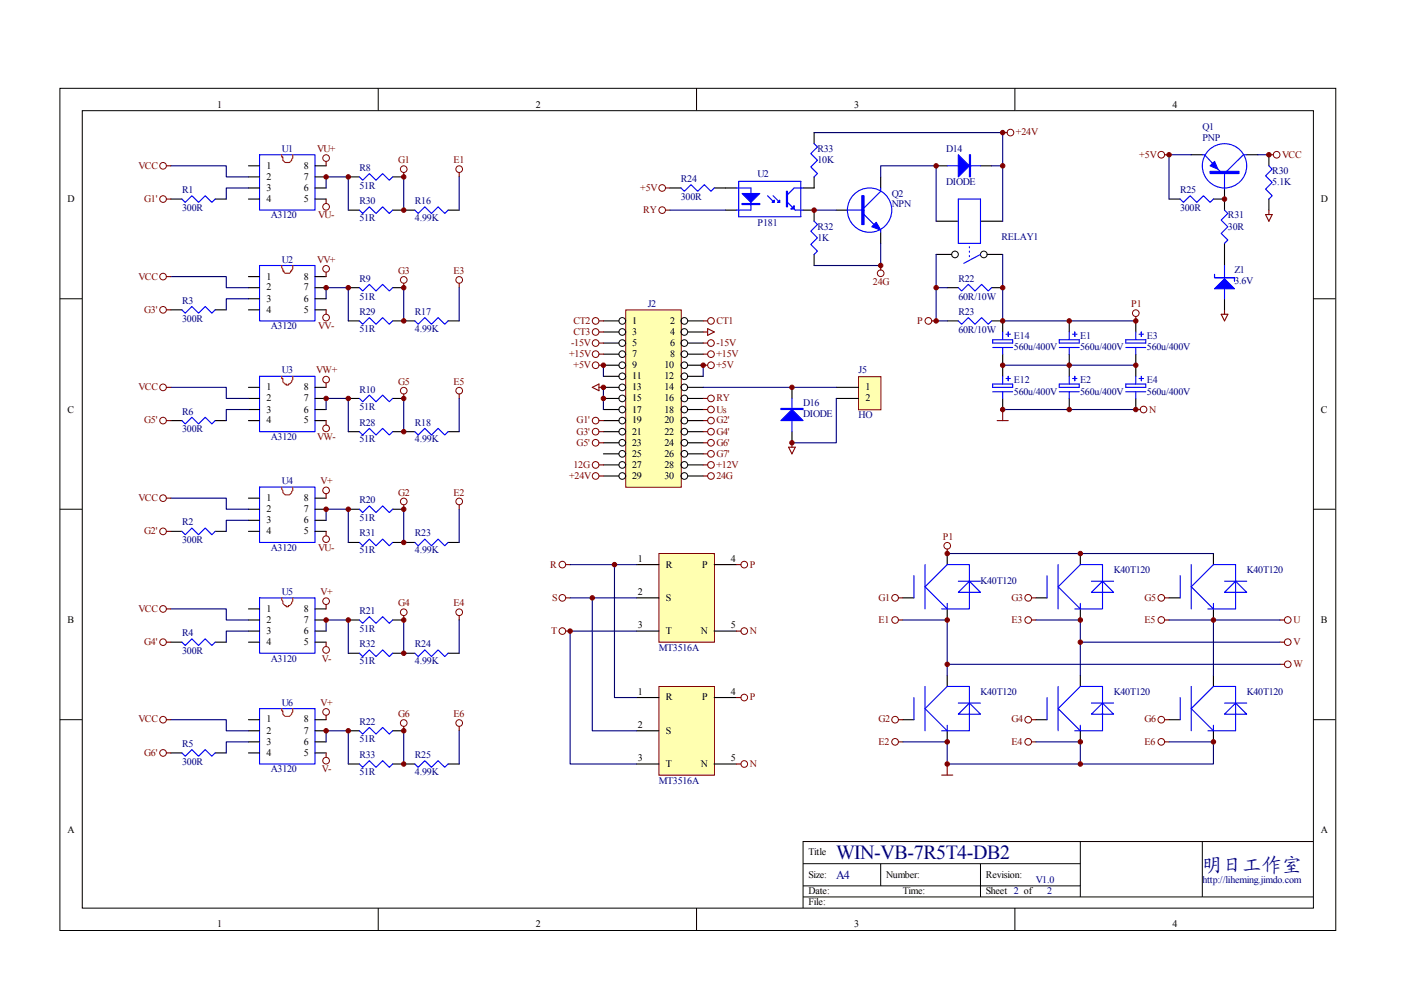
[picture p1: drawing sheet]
<svg xmlns="http://www.w3.org/2000/svg" width="297mm" height="210mm" viewBox="0 0 297 210" stroke-linecap="round" stroke-linejoin="round" font-family="sans-serif">
<g fill="none" stroke="#000" stroke-width=".21">
<path d="M12.7 18.7h270.5v178.6h-270.5zM80.2 18.7v4.7M147.7 18.7v4.7M215.2 18.7v4.7M17.4 23.5h261.1v169h-261.1zM12.7 63.3h4.7M278.4 63.3h4.7M12.7 108h4.7M278.4 108h4.7M12.7 152.6h4.7M278.4 152.6h4.7M229 178.4v11.8"/>
<path d="M254.9 178.4h-84.6v14.1M278.4 178.4h-23.5v11.8M80.2 192.5v4.7M147.7 192.5v4.7M170.3 183.1h58.7M170.3 190.2h108.1M170.3 187.8h58.7M186.7 183.1v4.7M207.9 183.1v7.1M215.2 192.5v4.7"/>
</g>
<g fill="none" stroke="#00f" stroke-width=".23">
<path d="M55 32.8h11.8v11.8h-11.8zM76.2 37.5l.7 .7 1.4-1.4 1.4 1.4 1.4-1.4 1.4 1.4 .7-.7M38.6 42.2l.7 .7 1.4-1.4 1.4 1.4 1.4-1.4 1.4 1.4 .7-.7M55 56.3h11.8v11.7h-11.8zM76.2 44.6l.7 .7 1.4-1.4 1.4 1.4 1.4-1.4 1.4 1.4 .7-.7M88 44.6l.7 .7 1.4-1.4 1.4 1.4 1.4-1.4 1.4 1.4 .7-.7M38.6 65.7l.7 .7 1.4-1.4 1.4 1.4 1.4-1.4 1.4 1.4 .7-.7M55 79.8h11.8v11.7h-11.8zM76.2 61l.7 .7 1.4-1.4 1.4 1.4 1.4-1.4 1.4 1.4 .7-.7M76.2 68l.7 .7 1.4-1.4 1.4 1.4 1.4-1.4 1.4 1.4 .7-.7M88 68l.7 .7 1.4-1.4 1.4 1.4 1.4-1.4 1.4 1.4 .7-.7M38.6 89.2l.7 .7 1.4-1.4 1.4 1.4 1.4-1.4 1.4 1.4 .7-.7"/>
<path d="M76.2 84.5l.7 .7 1.4-1.4 1.4 1.4 1.4-1.4 1.4 1.4 .7-.7M76.2 91.5l.7 .7 1.4-1.4 1.4 1.4 1.4-1.4 1.4 1.4 .7-.7M88 91.5l.7 .7 1.4-1.4 1.4 1.4 1.4-1.4 1.4 1.4 .7-.7M38.6 112.7l.7 .7 1.4-1.4 1.4 1.4 1.4-1.4 1.4 1.4 .7-.7M55 103.3h11.8v11.7h-11.8zM76.2 108l.7 .7 1.4-1.4 1.4 1.4 1.4-1.4 1.4 1.4 .7-.7M76.2 115l.7 .7 1.4-1.4 1.4 1.4 1.4-1.4 1.4 1.4 .7-.7M88 115l.7 .7 1.4-1.4 1.4 1.4 1.4-1.4 1.4 1.4 .7-.7M38.6 136.2l.7 .7 1.4-1.5 1.4 1.5 1.4-1.5 1.4 1.5 .7-.7M55 126.8h11.8v11.7h-11.8zM76.2 131.5l.7 .7 1.4-1.4 1.4 1.4 1.4-1.4 1.4 1.4 .7-.7M76.2 138.5l.7 .7 1.4-1.4 1.4 1.4 1.4-1.4 1.4 1.4 .7-.7"/>
<path d="M88 138.5l.7 .7 1.4-1.4 1.4 1.4 1.4-1.4 1.4 1.4 .7-.7M38.6 159.6l.7 .7 1.4-1.4 1.4 1.4 1.4-1.4 1.4 1.4 .7-.7M55 150.2h11.8v11.8h-11.8zM76.2 154.9l.7 .7 1.4-1.4 1.4 1.4 1.4-1.4 1.4 1.4 .7-.7M76.2 162l.7 .7 1.4-1.4 1.4 1.4 1.4-1.4 1.4 1.4 .7-.7M88 162l.7 .7 1.4-1.4 1.4 1.4 1.4-1.4 1.4 1.4 .7-.7"/>
</g>
<g fill="none" stroke="#000" stroke-width=".23">
<path d="M52.7 35.2h2.3M52.7 37.5h2.3M52.7 39.9h2.3M66.8 35.2h2.3M66.8 37.5h2.3M66.8 39.9h2.3M73.8 37.5h2.4M83.2 37.5h2.4M36.2 42.2h2.4M45.6 42.2h2.4M52.7 42.2h2.3M52.7 58.6h2.3"/>
<path d="M66.8 42.2h2.3M66.8 58.6h2.3M73.8 44.6h2.4M83.2 44.6h4.8M95 44.6h2.4M36.2 65.7h2.4M45.6 65.7h2.4M52.7 61h2.3M52.7 63.3h2.3M52.7 65.7h2.3M66.8 61h2.3M66.8 63.3h2.3"/>
<path d="M66.8 65.7h2.3M73.8 61h2.4M73.8 68h2.4M83.2 61h2.4M83.2 68h4.8M95 68h2.4M36.2 89.2h2.4M45.6 89.2h2.4M52.7 82.1h2.3M52.7 84.5h2.3M52.7 86.8h2.3M52.7 89.2h2.3"/>
<path d="M66.8 82.1h2.3M66.8 84.5h2.3M66.8 86.8h2.3M66.8 89.2h2.3M73.8 84.5h2.4M73.8 91.5h2.4M83.2 84.5h2.4M83.2 91.5h4.8M95 91.5h2.4M36.2 112.7h2.4M45.6 112.7h2.4M52.7 105.6h2.3"/>
<path d="M52.7 108h2.3M52.7 110.3h2.3M52.7 112.7h2.3M66.8 105.6h2.3M66.8 108h2.3M66.8 110.3h2.3M66.8 112.7h2.3M73.8 108h2.4M73.8 115h2.4M83.2 108h2.4M83.2 115h4.8M95 115h2.4"/>
<path d="M36.2 136.2h2.4M45.6 136.2h2.4M52.7 129.1h2.3M52.7 131.5h2.3M52.7 133.8h2.3M52.7 136.2h2.3M66.8 129.1h2.3M66.8 131.5h2.3M66.8 133.8h2.3M66.8 136.2h2.3M73.8 131.5h2.4M73.8 138.5h2.4"/>
<path d="M83.2 131.5h2.4M83.2 138.5h4.8M95 138.5h2.4M36.2 159.6h2.4M45.6 159.6h2.4M52.7 152.6h2.3M52.7 154.9h2.3M52.7 157.3h2.3M52.7 159.6h2.3M66.8 152.6h2.3M66.8 154.9h2.3M66.8 157.3h2.3"/>
<path d="M66.8 159.6h2.3M73.8 154.9h2.4M83.2 154.9h2.4M73.8 162h2.4M83.2 162h4.8M95 162h2.4"/>
</g>
<path d="M59.7 32.8v.5h.3a1.02 1.02 0 0 0 .3 1 1.02 1.02 0 0 0 1.1 .2l.7-1v-.7M59.7 56.3l.3 1.2h.2l.2 .4h1l.2-.4h.2l.3-.5v-.7M59.7 79.8v.5h.3v.2a.7 .7 0 0 0 .7 .9v.3h.4v-.3a.82 .82 0 0 0 .7-.7l.3-.2v-.7M59.7 103.3v.4l.3 .3a.9 .9 0 0 0 1.1 .9 .83 .83 0 0 0 .7-.7l.3-.2v-.7M59.7 126.8v.4l.3 .3a.71 .71 0 0 0 .7 .9v.2h.4v-.2a.82 .82 0 0 0 .7-.7l.3-.2v-.7M59.7 150.2v.5h.3a1.02 1.02 0 0 0 .3 1 1.02 1.02 0 0 0 1.1 .2l.7-1v-.7" fill="none" stroke="#f00" stroke-width=".23"/>
<g fill="none" stroke="#800000" stroke-width=".21">
<circle cx="34.6" cy="35.2" r=".71"/>
<circle cx="69.1" cy="33.5" r=".71"/>
<circle cx="85.6" cy="35.9" r=".71"/>
<circle cx="97.4" cy="35.9" r=".71"/>
<circle cx="34.6" cy="42.2" r=".7"/>
<circle cx="34.6" cy="58.6" r=".7"/>
<circle cx="69.1" cy="57" r=".71"/>
<circle cx="69.1" cy="43.9" r=".71"/>
<circle cx="85.6" cy="59.3" r=".71"/>
<circle cx="97.4" cy="59.3" r=".71"/>
<circle cx="34.6" cy="65.7" r=".71"/>
<circle cx="69.1" cy="67.3" r=".71"/>
<circle cx="34.6" cy="82.1" r=".71"/>
<circle cx="34.6" cy="89.2" r=".7"/>
<circle cx="69.1" cy="90.8" r=".71"/>
<circle cx="69.1" cy="80.5" r=".71"/>
<circle cx="85.6" cy="82.8" r=".71"/>
<circle cx="97.4" cy="82.8" r=".71"/>
<circle cx="34.6" cy="112.7" r=".71"/>
<circle cx="34.6" cy="105.6" r=".7"/>
<circle cx="69.1" cy="104" r=".71"/>
<circle cx="69.1" cy="114.3" r=".71"/>
<circle cx="85.6" cy="106.3" r=".71"/>
<circle cx="97.4" cy="106.3" r=".71"/>
<circle cx="34.6" cy="129.1" r=".71"/>
<circle cx="34.6" cy="136.2" r=".7"/>
<circle cx="69.1" cy="137.8" r=".71"/>
<circle cx="69.1" cy="127.5" r=".71"/>
<circle cx="85.6" cy="129.8" r=".71"/>
<circle cx="97.4" cy="129.8" r=".71"/>
<circle cx="34.6" cy="159.6" r=".71"/>
<circle cx="34.6" cy="152.6" r=".7"/>
<circle cx="69.1" cy="150.9" r=".71"/>
<circle cx="85.6" cy="153.3" r=".71"/>
<circle cx="97.4" cy="153.3" r=".71"/>
<circle cx="69.1" cy="161.3" r=".71"/>
</g>
<g fill="none" stroke="#800000" stroke-width=".23">
<path d="M35.3 35.2h.9M69.1 34.2v1M85.6 36.6v.9M97.4 36.6v.9M35.3 42.2h.9M35.3 58.6h.9M69.1 42.2v.9M69.1 57.7v.9M35.3 65.7h.9M69.1 65.7v.9M85.6 60.1v.9M97.4 60.1v.9"/>
<path d="M35.3 82.1h.9M35.3 89.2h.9M69.1 81.2v.9M69.1 89.2v.9M85.6 83.5v1M97.4 83.5v1M35.3 105.6h.9M35.3 112.7h.9M69.1 104.7v.9M69.1 112.7v.9M85.6 107v1M97.4 107v1"/>
<path d="M35.3 129.1h.9M35.3 136.2h.9M69.1 128.2v.9M69.1 136.2v.9M85.6 130.5v1M97.4 130.5v1M35.3 152.6h.9M35.3 159.6h.9M69.1 151.7v.9M69.1 159.6v1M85.6 154v.9M97.4 154v.9"/>
</g>
<g fill="none" stroke="#000080" stroke-width=".23">
<path d="M36.2 35.2h11.8v2.3h4.7M52.7 39.9h-4.7v2.3M69.1 39.9v-2.4h4.7v7.1M85.6 37.5v7.1M97.4 37.5v7.1M36.2 58.6h11.8v2.4h4.7M52.7 63.3h-4.7v2.4M69.1 63.3v-2.3h4.7v7M85.6 61v7M97.4 61v7M36.2 82.1h11.8v2.4h4.7M52.7 86.8h-4.7v2.4"/>
<path d="M69.1 86.8v-2.3h4.7v7M85.6 84.5v7M97.4 84.5v7M36.2 105.6h11.8v2.4h4.7M52.7 110.3h-4.7v2.4M69.1 110.3v-2.3h4.7v7M85.6 108v7M97.4 108v7M36.2 129.1h11.8v2.4h4.7M52.7 133.8h-4.7v2.4M69.1 133.8v-2.3h4.7v7M85.6 131.5v7"/>
<path d="M97.4 131.5v7M36.2 152.6h11.8v2.3h4.7M52.7 157.3h-4.7v2.3M69.1 157.3v-2.4h4.7v7.1M85.6 154.9v7.1M97.4 154.9v7.1"/>
</g>
<g fill="#800000" stroke="#800000" stroke-width=".21">
<circle cx="69.1" cy="37.5" r=".47"/>
<circle cx="73.8" cy="37.5" r=".47"/>
<circle cx="85.6" cy="44.6" r=".47"/>
<circle cx="85.6" cy="37.5" r=".47"/>
<circle cx="69.1" cy="84.5" r=".47"/>
<circle cx="73.8" cy="84.5" r=".47"/>
<circle cx="85.6" cy="91.5" r=".47"/>
<circle cx="69.1" cy="108" r=".47"/>
<circle cx="73.8" cy="108" r=".47"/>
<circle cx="85.6" cy="115" r=".47"/>
<circle cx="69.1" cy="61" r=".47"/>
<circle cx="73.8" cy="61" r=".47"/>
<circle cx="85.6" cy="68" r=".47"/>
<circle cx="69.1" cy="131.5" r=".47"/>
<circle cx="73.8" cy="131.5" r=".47"/>
<circle cx="85.6" cy="138.5" r=".47"/>
<circle cx="69.1" cy="154.9" r=".47"/>
<circle cx="73.8" cy="154.9" r=".47"/>
<circle cx="85.6" cy="162" r=".47"/>
<circle cx="85.6" cy="108" r=".47"/>
<circle cx="85.6" cy="131.5" r=".47"/>
<circle cx="85.6" cy="154.9" r=".47"/>
<circle cx="85.6" cy="61" r=".47"/>
<circle cx="85.6" cy="84.5" r=".47"/>
</g>
<path d="M132.8 65.8h11.6v37.5h-11.6z" fill="#ffffb0"/>
<g fill="none" stroke="#800000" stroke-width=".21">
<path d="M132.7 65.7h11.7v37.6h-11.7z"/>
<circle cx="126.3" cy="68" r=".71"/>
<circle cx="126.3" cy="70.4" r=".71"/>
<circle cx="126.3" cy="77.4" r=".71"/>
<circle cx="126.3" cy="75.1" r=".71"/>
<circle cx="126.3" cy="72.7" r=".71"/>
<circle cx="150.7" cy="68" r=".71"/>
<circle cx="150.7" cy="75.1" r=".71"/>
<circle cx="150.7" cy="77.4" r=".71"/>
<circle cx="150.7" cy="72.7" r=".71"/>
<circle cx="126.3" cy="98.6" r=".71"/>
<circle cx="126.3" cy="91.5" r=".71"/>
<circle cx="126.3" cy="93.9" r=".71"/>
<circle cx="126.3" cy="89.2" r=".71"/>
<circle cx="150.7" cy="96.2" r=".71"/>
<circle cx="150.7" cy="98.6" r=".71"/>
<circle cx="150.7" cy="91.5" r=".71"/>
<circle cx="150.7" cy="93.9" r=".71"/>
<circle cx="150.7" cy="86.8" r=".71"/>
<circle cx="150.7" cy="89.2" r=".71"/>
<circle cx="150.7" cy="84.5" r=".71"/>
<circle cx="126.3" cy="100.9" r=".71"/>
<circle cx="150.7" cy="100.9" r=".71"/>
</g>
<g fill="none" stroke="#000" stroke-width=".21">
<circle cx="131.9" cy="68" r=".71"/>
<circle cx="131.9" cy="79.8" r=".71"/>
<circle cx="131.9" cy="75.1" r=".71"/>
<circle cx="131.9" cy="77.4" r=".71"/>
<circle cx="131.9" cy="70.4" r=".71"/>
<circle cx="131.9" cy="72.7" r=".71"/>
<circle cx="145.1" cy="68" r=".71"/>
<circle cx="145.1" cy="79.8" r=".71"/>
<circle cx="145.1" cy="75.1" r=".7"/>
<circle cx="145.1" cy="70.4" r=".7"/>
<circle cx="145.1" cy="72.7" r=".7"/>
<circle cx="145.1" cy="77.4" r=".7"/>
<circle cx="131.9" cy="82.1" r=".71"/>
<circle cx="131.9" cy="96.2" r=".71"/>
<circle cx="131.9" cy="98.6" r=".71"/>
<circle cx="131.9" cy="91.5" r=".71"/>
<circle cx="131.9" cy="93.9" r=".71"/>
<circle cx="131.9" cy="86.8" r=".71"/>
<circle cx="131.9" cy="89.2" r=".71"/>
<circle cx="131.9" cy="84.5" r=".71"/>
<circle cx="145.1" cy="82.1" r=".71"/>
<circle cx="145.1" cy="96.2" r=".71"/>
<circle cx="145.1" cy="98.6" r=".71"/>
<circle cx="145.1" cy="91.5" r=".7"/>
<circle cx="145.1" cy="93.9" r=".7"/>
<circle cx="145.1" cy="86.8" r=".7"/>
<circle cx="145.1" cy="89.2" r=".7"/>
<circle cx="145.1" cy="84.5" r=".7"/>
<circle cx="131.9" cy="100.9" r=".71"/>
<circle cx="145.1" cy="100.9" r=".7"/>
</g>
<g fill="none" stroke="#000" stroke-width=".23">
<path d="M127.9 68h3.3M127.9 70.4h3.3M127.9 72.7h3.3M127.9 75.1h3.3M127.9 77.4h3.3M127.9 79.8h3.3M145.8 68h3.3M145.8 70.4h3.3M145.8 72.7h3.3M145.8 75.1h3.3M145.8 77.4h3.3M145.8 79.8h3.3"/>
<path d="M127.9 82.1h3.3M127.9 84.5h3.3M127.9 86.8h3.3M127.9 89.2h3.3M127.9 91.5h3.3M127.9 93.9h3.3M127.9 96.2h3.3M127.9 98.6h3.3M145.8 82.1h3.3M145.8 84.5h3.3M145.8 86.8h3.3M145.8 89.2h3.3"/>
<path d="M145.8 91.5h3.3M145.8 93.9h3.3M145.8 96.2h3.3M145.8 98.6h3.3M127.9 100.9h3.3M145.8 100.9h3.3"/>
</g>
<g fill="none" stroke="#800000" stroke-width=".23">
<path d="M127 70.4h.9M127 68h.9M127 72.7h.9M127 75.1h.9M127 77.4h.9M149.1 70.4h.9M149.1 68h.9M149.1 72.7h.9M149.1 75.1h.9M149.1 77.4h.9M150 69.7l1.4 .7-1.4 .7zM125.6 82.1l1.4-.7v1.4z"/>
<path d="M127 82.1h.9M127 89.2h.9M127 91.5h.9M127 93.9h.9M127 98.6h.9M149.1 84.5h.9M149.1 86.8h.9M149.1 89.2h.9M149.1 91.5h.9M149.1 93.9h.9M149.1 96.2h.9M149.1 98.6h.9"/>
<path d="M127 100.9h.9M149.1 100.9h.9"/>
</g>
<path d="M127.9 77.4v2.4M149.1 77.4v2.4M127.9 82.1v4.7" fill="none" stroke="#000080" stroke-width=".23"/>
<path d="M182.1 79.9h4.7v7h-4.7z" fill="#ffffb0"/>
<g fill="none" stroke="#800000" stroke-width=".21">
<path d="M182 79.9h4.8v7h-4.8z"/>
<circle cx="140.4" cy="39.9" r=".7"/>
<circle cx="214.2" cy="28.1" r=".71"/>
<circle cx="246.2" cy="32.8" r=".71"/>
<circle cx="270.7" cy="32.8" r=".71"/>
<circle cx="140.4" cy="44.6" r=".7"/>
<circle cx="186.7" cy="57.9" r=".71"/>
<circle cx="196.8" cy="68" r=".71"/>
<circle cx="240.8" cy="66.4" r=".7"/>
<circle cx="189.8" cy="126.8" r=".71"/>
<circle cx="189.8" cy="131.5" r=".71"/>
<circle cx="218" cy="126.8" r=".71"/>
<circle cx="218" cy="131.5" r=".71"/>
<circle cx="246.2" cy="126.8" r=".71"/>
<circle cx="246.2" cy="131.5" r=".7"/>
<circle cx="273" cy="136.2" r=".71"/>
<circle cx="273" cy="131.5" r=".71"/>
<circle cx="189.8" cy="157.3" r=".71"/>
<circle cx="189.8" cy="152.6" r=".71"/>
<circle cx="218" cy="157.3" r=".71"/>
<circle cx="218" cy="152.6" r=".71"/>
<circle cx="246.2" cy="157.3" r=".71"/>
<circle cx="246.2" cy="152.6" r=".7"/>
<circle cx="273" cy="140.8" r=".71"/>
</g>
<g fill="none" stroke="#000" stroke-width=".23">
<path d="M142 39.9h2.4M151.4 39.9h4.8M172.6 37.5v2.4h-2.3M172.6 28.1v2.4M186.7 37.5v2.4M198.5 35.2h2.3M207.9 35.2h2.3M252.6 32.8h2.3M259.6 39.9v4.7M264.3 32.8h2.4M269 32.8v2.4M153.8 44.6h2.4"/>
<path d="M170.3 44.6h2.3v2.3M172.6 53.9v2.4M177.3 44.6h2.4M186.7 49.3v2.3M198.5 53.9h3.3M198.5 46.9h4.7M207.9 46.9h4.7M209.3 53.9h3.3M247.9 42.2h2.3M257.3 42.2h2.3M259.6 51.6v4.7M269 42.2v2.4"/>
<path d="M200.8 61h2.4M200.8 68h2.4M210.2 61h2.4M210.2 68h2.4v2.4M212.6 75.1v4.7M226.7 68v2.4M226.7 75.1v4.7M240.8 68v2.4M240.8 75.1v4.7M259.6 63.3v2.4M167.9 82.1v2.4M167.9 91.5v2.4"/>
<path d="M177.3 82.1h4.7M177.3 84.5h4.7M212.6 84.5v2.3M226.7 84.5v2.3M240.8 84.5v2.3M200.8 117.4v2.3M229 117.4v2.3M257.3 117.4v2.3M191.4 126.8h2.4M200.8 129.1v2.4M219.6 126.8h2.4M229 129.1v2.4"/>
<path d="M247.9 126.8h2.3M257.3 129.1v2.4M191.4 152.6h2.4M200.8 143.2v2.3M200.8 154.9v2.4M219.6 152.6h2.4M229 143.2v2.3M229 154.9v2.4M247.9 152.6h2.3M257.3 143.2v2.3M257.3 154.9v2.4"/>
</g>
<g fill="none" stroke="#00f" stroke-width=".23">
<path d="M144.4 39.9l.7 .7 1.4-1.4 1.4 1.4 1.4-1.4 1.4 1.4 .7-.7M156.2 39.9h3v4.7h-3M156.6 38.4h13.2v7.6h-13.2zM170.3 39.9h-1.9l-1.4 1.4M172.6 30.5l.7 .7-1.4 1.4 1.4 1.4-1.4 1.4 1.4 1.4-.7 .7M186.7 39.9v.7l-3.5 3.5M200.8 35.2h7.1M254.9 32.8h.5l3.3 3.5M259.6 36.8v3.3M264.3 32.8h-.7l-3.5 3.5M269 35.2l.7 .7-1.4 1.4 1.4 1.4-1.4 1.4 1.4 1.4-.7 .7M162.7 41.5l1.4 1.4"/>
<path d="M163.9 41.5l1.4 1.4M167 42.9l1.6 1.7h1.7M172.6 46.9l.7 .7-1.4 1.4 1.4 1.4-1.4 1.4 1.4 1.4-.7 .7M179.7 44.6h3.5M183.2 45.5l2.1 2.1M186.7 48.8v.5M203.2 42.2h4.7v9.4h-4.7zM205.5 52.3v.2M205.5 53.2v.3M205.5 54.2v.2M207.9 53.9l-3.5 1.9M250.2 42.2l.7 .7 1.4-1.4 1.4 1.4 1.5-1.4 1.4 1.4 .7-.7"/>
<path d="M259.6 44.6l.7 .7-1.4 1.4 1.4 1.4-1.4 1.4 1.4 1.4-.7 .7M259.6 56.3v7M203.2 61l.7 .7 1.4-1.4 1.4 1.4 1.4-1.4 1.4 1.4 .7-.7M203.2 68l.7 .7 1.4-1.4 1.4 1.4 1.4-1.4 1.4 1.4 .7-.7M210.5 72h4.2v.7h-4.2zM210.5 73.7h4.2M212.6 70.4v1.6M212.6 73.7v1.4M212.6 79.8v1.6M213.3 70.9h.9M213.8 70.4v.9M213.8 79.8v.9"/>
<path d="M224.6 73.7h4.2M224.6 72h4.2v.7h-4.2zM226.7 70.4v1.6M226.7 73.7v1.4M226.7 79.8v1.6M227.4 70.9h.9M227.9 70.4v.9M227.9 79.8v.9M238.7 73.7h4.2M238.7 72h4.2v.7h-4.2zM240.8 70.4v1.6M240.8 73.7v1.4"/>
<path d="M240.8 79.8v1.6M241.5 70.9h1M242 70.4v.9M242 79.8v.9M167.9 84.5v7M210.5 81.4h4.2v.7h-4.2zM210.5 83.1h4.2M212.6 83.1v1.4M213.3 80.3h.9M224.6 83.1h4.2M224.6 81.4h4.2v.7h-4.2zM226.7 83.1v1.4"/>
<path d="M227.4 80.3h.9M238.7 83.1h4.2M238.7 81.4h4.2v.7h-4.2zM240.8 83.1v1.4M241.5 80.3h1M196.1 119.7v9.4M224.3 119.7v9.4M252.6 119.7v9.4M193.8 122.1v4.7M196.1 124.4l4.7-4.7h4.7v9.4h-4.7zM200.8 127.9v1.2h-1.1M203.2 123.2h4.7"/>
<path d="M205.5 123.2l2.4 2.4h-4.7zM222 122.1v4.7M224.3 124.4l4.7-4.7h4.8v9.4h-4.8zM229 127.9v1.2h-1.1M231.4 125.6l2.4-2.4 2.3 2.4zM231.4 123.2h4.7M250.2 122.1v4.7M252.6 124.4l4.7-4.7h4.7v9.4h-4.7zM257.3 127.9v1.2h-1.2M259.6 125.6l2.4-2.4 2.3 2.4zM259.6 123.2h4.7M193.8 147.9v4.7"/>
<path d="M196.1 150.2l4.7-4.7h4.7v9.4h-4.7zM196.1 145.5v9.4M200.8 153.8v1.1h-1.1M203.2 149.1h4.7M205.5 149.1l2.4 2.3h-4.7zM222 147.9v4.7M224.3 150.2l4.7-4.7h4.8v9.4h-4.8zM224.3 145.5v9.4M229 153.8v1.1h-1.1M231.4 151.4l2.4-2.3 2.3 2.3zM231.4 149.1h4.7M250.2 147.9v4.7"/>
<path d="M252.6 150.2l4.7-4.7h4.7v9.4h-4.7zM252.6 145.5v9.4M257.3 153.8v1.1h-1.2M259.6 151.4l2.4-2.3 2.3 2.3zM259.6 149.1h4.7"/>
<circle cx="259.6" cy="35.2" r="4.7"/>
<circle cx="184.4" cy="44.6" r="4.7"/>
</g>
<g fill="#00f" stroke="#00f" stroke-width=".23">
<path d="M165.6 89.2l2.3-2.4 2.4 2.4z"/>
<path d="M157.3 41h3.8l-1.9 1.9z"/>
<path d="M165.3 42.4v.5h-.4z"/>
<path d="M164.1 42.4v.5h-.4z"/>
<path d="M168.4 43.6v.7h-.7z"/>
<path d="M203.2 32.8l2.3 2.4-2.3 2.3z"/>
<path d="M185.8 47.1l.9 1.7-1.9-.7z"/>
<path d="M257.5 34.2l.7 1.7-1.6-.7z"/>
<path d="M257.5 61.2l2.1-2.1 2.1 2.1z"/>
<path d="M165.6 86.6h4.7v.2h-4.7z" fill-rule="evenodd"/>
<path d="M157.3 43.1h3.8v.3h-3.8z" fill-rule="evenodd"/>
<path d="M166.7 40.6h.3v3.3h-.3z" fill-rule="evenodd"/>
<path d="M205.5 32.8h.3v4.7h-.3z" fill-rule="evenodd"/>
<path d="M182.7 41.5h.5v6.1h-.5z" fill-rule="evenodd"/>
<path d="M256.6 36.3h6.1v.5h-6.1z" fill-rule="evenodd"/>
<path d="M257.5 58.2v.7h4.2v.7v-.7h-4.2z" fill-rule="evenodd"/>
</g>
<g fill="none" stroke="#800000" stroke-width=".23">
<path d="M141.1 39.9h.9M212.6 28.1h.9M246.9 32.8h1M269 32.8h1M141.1 44.6h.9M186.7 56.3v.9M268.3 45.5h1.4l-.7 1.4zM269 44.6v.9M197.5 68h1M240.8 67.1v.9M258.9 66.6h1.4l-.7 1.4zM259.6 65.7v.9"/>
<path d="M167.2 94.8h1.4l-.7 1.4zM167.9 93.9v.9M211.4 89.2h2.4M212.6 86.8v2.4M190.5 126.8h.9M190.5 131.5h.9M218.7 126.8h.9M218.7 131.5h.9M246.9 126.8h1M246.9 131.5h1M271.4 131.5h.9M271.4 136.2h.9"/>
<path d="M190.5 152.6h.9M190.5 157.3h.9M218.7 152.6h.9M218.7 157.3h.9M246.9 152.6h1M246.9 157.3h1M271.4 140.9h.9"/>
</g>
<g fill="none" stroke="#000080" stroke-width=".23">
<path d="M172.6 28.1h40v18.8M186.7 37.5v-2.3h11.8v11.7M210.2 35.2h2.4M252.6 32.8h-4.7v9.4M266.7 32.8h2.3M142 44.6h11.8M172.6 44.6h4.7M186.7 51.6v4.7h-14.1M198.5 53.9v14.1h2.3M212.6 53.9v14.1h28.2M198.5 61h2.3M212.6 77.4h28.2"/>
<path d="M149.1 82.1h28.2M177.3 84.5v9.4h-9.4M212.6 86.8h28.2M200.8 117.4h56.5M191.4 131.5h9.4v11.7M219.6 131.5h9.4v11.7M229 136.2h42.4M247.9 131.5h23.5M257.3 131.5v11.7M191.4 157.3h9.4v4.7h56.5v-4.7h-9.4M200.8 140.9h70.6M219.6 157.3h9.4v4.7"/>
</g>
<g fill="none" stroke="#000" stroke-width=".21">
<circle cx="202.5" cy="53.9" r=".71"/>
<circle cx="208.6" cy="53.9" r=".71"/>
</g>
<g fill="#800000" stroke="#800000" stroke-width=".21">
<circle cx="198.5" cy="35.2" r=".47"/>
<circle cx="172.6" cy="44.6" r=".47"/>
<circle cx="186.7" cy="56.3" r=".47"/>
<circle cx="212.6" cy="28.1" r=".47"/>
<circle cx="212.6" cy="35.2" r=".47"/>
<circle cx="198.5" cy="68" r=".47"/>
<circle cx="198.5" cy="61" r=".47"/>
<circle cx="212.6" cy="68" r=".47"/>
<circle cx="240.8" cy="68" r=".47"/>
<circle cx="212.6" cy="61" r=".47"/>
<circle cx="226.7" cy="68" r=".47"/>
<circle cx="226.7" cy="86.8" r=".47"/>
<circle cx="212.6" cy="77.4" r=".47"/>
<circle cx="240.8" cy="77.4" r=".47"/>
<circle cx="226.7" cy="77.4" r=".47"/>
<circle cx="212.6" cy="86.8" r=".47"/>
<circle cx="259.6" cy="42.2" r=".47"/>
<circle cx="269" cy="32.8" r=".47"/>
<circle cx="247.9" cy="32.8" r=".47"/>
<circle cx="127.9" cy="77.4" r=".47"/>
<circle cx="149.1" cy="77.4" r=".47"/>
<circle cx="127.9" cy="82.1" r=".47"/>
<circle cx="127.9" cy="84.5" r=".47"/>
<circle cx="167.9" cy="93.9" r=".47"/>
<circle cx="167.9" cy="82.1" r=".47"/>
<circle cx="229" cy="136.2" r=".47"/>
<circle cx="200.8" cy="140.8" r=".47"/>
<circle cx="229" cy="117.4" r=".47"/>
<circle cx="257.3" cy="157.3" r=".47"/>
<circle cx="229.1" cy="157.3" r=".47"/>
<circle cx="229.1" cy="162" r=".47"/>
<circle cx="200.8" cy="157.3" r=".47"/>
<circle cx="200.8" cy="131.5" r=".47"/>
<circle cx="229" cy="131.5" r=".47"/>
<circle cx="257.3" cy="131.5" r=".47"/>
</g>
<path d="M139.8 117.4h11.7v18.8h-11.7z" fill="#ffffb0"/>
<path d="M139.7 117.4h11.8v18.8h-11.8z" fill="none" stroke="#800000" stroke-width=".21"/>
<path d="M135 119.7h4.7M151.4 119.7h4.8M135 126.8h4.7M135 133.8h4.7M151.4 133.8h4.8" fill="none" stroke="#000" stroke-width=".23"/>
<path d="M139.8 145.6h11.7v18.8h-11.7z" fill="#ffffb0"/>
<g fill="none" stroke="#800000" stroke-width=".21">
<path d="M139.7 145.6h11.8v18.8h-11.8z"/>
<circle cx="242.5" cy="86.8" r=".7"/>
<circle cx="119.2" cy="119.7" r=".71"/>
<circle cx="157.8" cy="119.7" r=".71"/>
<circle cx="200.8" cy="115.7" r=".71"/>
<circle cx="119.2" cy="126.8" r=".71"/>
<circle cx="119.2" cy="133.8" r=".71"/>
<circle cx="157.8" cy="133.8" r=".71"/>
<circle cx="157.8" cy="147.9" r=".71"/>
<circle cx="157.8" cy="162" r=".71"/>
</g>
<path d="M135 154.9h4.7M135 147.9h4.7M151.4 147.9h4.8M135 162h4.7M151.4 162h4.8" fill="none" stroke="#000" stroke-width=".23"/>
<path d="M240.8 86.8h.9M119.9 119.7h1M156.2 119.7h.9M200.8 116.4v1M119.9 126.8h1M119.9 133.8h1M156.2 133.8h.9M156.2 147.9h.9M156.2 162h.9M199.7 164.3h2.3M200.8 162v2.3" fill="none" stroke="#800000" stroke-width=".23"/>
<g fill="#800000" stroke="#800000" stroke-width=".21">
<circle cx="240.8" cy="86.8" r=".47"/>
<circle cx="200.8" cy="117.4" r=".47"/>
<circle cx="200.8" cy="162" r=".47"/>
<circle cx="130.3" cy="119.7" r=".47"/>
<circle cx="125.6" cy="126.8" r=".47"/>
<circle cx="120.9" cy="133.8" r=".47"/>
</g>
<path d="M120.9 119.7h14.1M130.3 119.7v28.2h4.7M120.9 126.8h14.1M125.6 126.8v28.1h9.4M135 133.8h-14.1v28.2h14.1" fill="none" stroke="#000080" stroke-width=".23"/>
<g font-size="4.2" fill="#000080">
<text x="177.3" y="182">WIN-VB-7R5T4-DB2</text>
<text x="254.9" y="184.9">明日工作室</text>
</g>
<text font-size="2.5" fill="#000080" x="177.3" y="186.3">A4</text>
<g font-size="2.1">
<text x="46.1" y="22.9">1</text>
<text x="113.6" y="22.9">2</text>
<text x="181.1" y="22.9">3</text>
<text x="248.6" y="22.9">4</text>
<text x="56.5" y="35.7">1</text>
<text x="64.4" y="35.7">8</text>
<text x="56.5" y="38.1">2</text>
<text x="56.5" y="40.5">3</text>
<text x="64.4" y="40.5">6</text>
<text x="64.4" y="38.1">7</text>
<text x="14.3" y="42.8">D</text>
<text x="56.5" y="42.8">4</text>
<text x="64.4" y="42.8">5</text>
<text x="280.1" y="42.8">D</text>
<text x="56.5" y="59.3">1</text>
<text x="64.4" y="59.3">8</text>
<text x="56.5" y="61.6">2</text>
<text x="56.5" y="63.9">3</text>
<text x="64.4" y="63.9">6</text>
<text x="64.4" y="61.6">7</text>
<text x="56.5" y="66.3">4</text>
<text x="64.4" y="66.3">5</text>
<text x="134" y="68.7">1</text>
<text x="134" y="71">3</text>
<text x="142.1" y="68.7">2</text>
<text x="142.1" y="71">4</text>
<text x="134" y="73.3">5</text>
<text x="134" y="75.7">7</text>
<text x="142.1" y="73.3">6</text>
<text x="142.1" y="75.7">8</text>
<text x="56.5" y="82.7">1</text>
<text x="64.4" y="82.7">8</text>
<text x="134" y="78.1">9</text>
<text x="134" y="80.4">11</text>
<text x="134" y="82.7">13</text>
<text x="140.9" y="78.1">10</text>
<text x="140.9" y="80.4">12</text>
<text x="140.9" y="82.7">14</text>
<text x="183.5" y="82.7">1</text>
<text x="14.3" y="87.5">C</text>
<text x="56.5" y="85.1">2</text>
<text x="56.5" y="87.5">3</text>
<text x="56.5" y="89.8">4</text>
<text x="64.4" y="89.8">5</text>
<text x="64.4" y="87.5">6</text>
<text x="64.4" y="85.1">7</text>
<text x="134" y="85.1">15</text>
<text x="134" y="87.5">17</text>
<text x="134" y="89.8">19</text>
<text x="140.9" y="85.1">16</text>
<text x="140.9" y="87.5">18</text>
<text x="140.9" y="89.8">20</text>
<text x="183.5" y="85.1">2</text>
<text x="280.1" y="87.5">C</text>
<text x="134" y="92.1">21</text>
<text x="134" y="94.5">23</text>
<text x="140.9" y="92.1">22</text>
<text x="140.9" y="94.5">24</text>
<text x="134" y="96.9">25</text>
<text x="134" y="99.2">27</text>
<text x="134" y="101.5">29</text>
<text x="140.9" y="96.9">26</text>
<text x="140.9" y="99.2">28</text>
<text x="140.9" y="101.5">30</text>
<text x="56.5" y="106.2">1</text>
<text x="64.4" y="106.2">8</text>
<text x="56.5" y="108.6">2</text>
<text x="56.5" y="110.9">3</text>
<text x="56.5" y="113.3">4</text>
<text x="64.4" y="113.3">5</text>
<text x="64.4" y="110.9">6</text>
<text x="64.4" y="108.6">7</text>
<text x="135.2" y="119.1">1</text>
<text x="154.9" y="119.1">4</text>
<text x="141.1" y="120.3">R</text>
<text x="148.8" y="120.3">P</text>
<text x="56.5" y="129.7">1</text>
<text x="64.4" y="129.7">8</text>
<text x="135.2" y="126.2">2</text>
<text x="141.1" y="127.4">S</text>
<text x="14.3" y="132.1">B</text>
<text x="56.5" y="132.1">2</text>
<text x="56.5" y="134.4">3</text>
<text x="56.5" y="136.8">4</text>
<text x="64.4" y="136.8">5</text>
<text x="64.4" y="134.4">6</text>
<text x="64.4" y="132.1">7</text>
<text x="135.2" y="133.2">3</text>
<text x="141.1" y="134.4">T</text>
<text x="148.6" y="134.4">N</text>
<text x="154.9" y="133.2">5</text>
<text x="280.1" y="132.1">B</text>
<text x="135.2" y="147.3">1</text>
<text x="141.1" y="148.5">R</text>
<text x="148.8" y="148.5">P</text>
<text x="154.9" y="147.3">4</text>
<text x="56.5" y="153.2">1</text>
<text x="56.5" y="155.5">2</text>
<text x="64.4" y="155.5">7</text>
<text x="64.4" y="153.2">8</text>
<text x="135.2" y="154.4">2</text>
<text x="141.1" y="155.5">S</text>
<text x="56.5" y="157.9">3</text>
<text x="56.5" y="160.3">4</text>
<text x="64.4" y="160.3">5</text>
<text x="64.4" y="157.9">6</text>
<text x="135.2" y="161.4">3</text>
<text x="154.9" y="161.4">5</text>
<text x="141.1" y="162.6">T</text>
<text x="148.6" y="162.6">N</text>
<text x="14.3" y="176.7">A</text>
<text x="280.1" y="176.7">A</text>
<text x="171.4" y="181.4">Title</text>
<text x="171.4" y="186.1">Size:</text>
<text x="171.4" y="189.6">Date:</text>
<text x="171.4" y="192">File:</text>
<text x="187.9" y="186.1">Number:</text>
<text x="191.4" y="189.6">Time:</text>
<text x="209" y="186.1">Revision:</text>
<text x="209" y="189.6">Sheet 2 of</text>
<text x="46.1" y="196.6">1</text>
<text x="113.6" y="196.6">2</text>
<text x="181.1" y="196.6">3</text>
<text x="248.6" y="196.6">4</text>
</g>
<g font-size="2.1" fill="#800000">
<text x="215.4" y="28.7">+24V</text>
<text x="29.4" y="35.7">VCC</text>
<text x="67.2" y="32.3">VU+</text>
<text x="84.4" y="34.6">G1</text>
<text x="96.2" y="34.6">E1</text>
<text x="241.6" y="33.5">+5V</text>
<text x="271.9" y="33.5">VCC</text>
<text x="135.7" y="40.5">+5V</text>
<text x="30.6" y="42.8">G1'</text>
<text x="67.5" y="46.3">VU-</text>
<text x="136.4" y="45.1">RY</text>
<text x="29.4" y="59.3">VCC</text>
<text x="67.2" y="55.7">VV+</text>
<text x="84.4" y="58.1">G3</text>
<text x="96.2" y="58.1">E3</text>
<text x="185.1" y="60.5">24G</text>
<text x="239.9" y="65.1">P1</text>
<text x="30.6" y="66.3">G3'</text>
<text x="67.5" y="69.8">VV-</text>
<text x="121.6" y="68.7">CT2</text>
<text x="121.6" y="71">CT3</text>
<text x="151.9" y="68.7">CT1</text>
<text x="194.5" y="68.7">P</text>
<text x="120.6" y="75.7">+15V</text>
<text x="121.1" y="73.3">-15V</text>
<text x="151.9" y="73.3">-15V</text>
<text x="151.9" y="75.7">+15V</text>
<text x="29.4" y="82.7">VCC</text>
<text x="67.1" y="79.2">VW+</text>
<text x="84.4" y="81.5">G5</text>
<text x="96.2" y="81.5">E5</text>
<text x="121.6" y="78.1">+5V</text>
<text x="151.9" y="78.1">+5V</text>
<text x="30.6" y="89.8">G5'</text>
<text x="122.3" y="89.8">G1'</text>
<text x="151.9" y="85.1">RY</text>
<text x="151.9" y="87.5">Us</text>
<text x="151.9" y="89.8">G2'</text>
<text x="243.7" y="87.5">N</text>
<text x="67.2" y="93.3">VW-</text>
<text x="122.3" y="92.1">G3'</text>
<text x="122.3" y="94.5">G5'</text>
<text x="151.9" y="92.1">G4'</text>
<text x="151.9" y="94.5">G6'</text>
<text x="120.6" y="101.5">+24V</text>
<text x="121.6" y="99.2">12G</text>
<text x="151.9" y="96.9">G7'</text>
<text x="151.9" y="101.5">24G</text>
<text x="151.9" y="99.2">+12V</text>
<text x="29.4" y="106.2">VCC</text>
<text x="68" y="102.7">V+</text>
<text x="84.4" y="105.1">G2</text>
<text x="96.2" y="105.1">E2</text>
<text x="30.6" y="113.3">G2'</text>
<text x="67.5" y="116.8">VU-</text>
<text x="199.9" y="114.5">P1</text>
<text x="116.7" y="120.3">R</text>
<text x="159" y="120.3">P</text>
<text x="29.4" y="129.7">VCC</text>
<text x="68" y="126.2">V+</text>
<text x="84.4" y="128.5">G4</text>
<text x="96.2" y="128.5">E4</text>
<text x="117.1" y="127.4">S</text>
<text x="186.3" y="127.4">G1</text>
<text x="214.5" y="127.4">G3</text>
<text x="242.7" y="127.4">G5</text>
<text x="30.6" y="136.8">G4'</text>
<text x="116.8" y="134.4">T</text>
<text x="159" y="134.4">N</text>
<text x="186.3" y="132.1">E1</text>
<text x="214.5" y="132.1">E3</text>
<text x="242.7" y="132.1">E5</text>
<text x="274.2" y="132.1">U</text>
<text x="274.2" y="136.8">V</text>
<text x="68.2" y="140.3">V-</text>
<text x="274.2" y="141.5">W</text>
<text x="68" y="149.7">V+</text>
<text x="159" y="148.5">P</text>
<text x="29.4" y="153.2">VCC</text>
<text x="84.4" y="152">G6</text>
<text x="96.2" y="152">E6</text>
<text x="186.3" y="153.2">G2</text>
<text x="214.5" y="153.2">G4</text>
<text x="242.7" y="153.2">G6</text>
<text x="30.6" y="160.3">G6'</text>
<text x="186.3" y="157.9">E2</text>
<text x="214.5" y="157.9">E4</text>
<text x="242.7" y="157.9">E6</text>
<text x="68.2" y="163.8">V-</text>
<text x="159" y="162.6">N</text>
</g>
<g font-size="2.1" fill="#000080">
<text x="254.9" y="27.5">Q1</text>
<text x="254.9" y="29.9">PNP</text>
<text x="59.8" y="32.3">U1</text>
<text x="173.3" y="32.3">R33</text>
<text x="173.3" y="34.6">10K</text>
<text x="200.6" y="32.3">D14</text>
<text x="38.6" y="40.9">R1</text>
<text x="76.2" y="36.3">R8</text>
<text x="76.2" y="40">51R</text>
<text x="144.4" y="38.6">R24</text>
<text x="160.6" y="37.6">U2</text>
<text x="189.1" y="41.7">Q2</text>
<text x="200.6" y="39.3">DIODE</text>
<text x="250.2" y="40.9">R25</text>
<text x="269.7" y="36.9">R30</text>
<text x="269.7" y="39.3">5.1K</text>
<text x="38.6" y="44.7">300R</text>
<text x="57.4" y="46.3">A3120</text>
<text x="76.2" y="43.3">R30</text>
<text x="76.2" y="46.8">51R</text>
<text x="88" y="43.3">R16</text>
<text x="88" y="46.8">4.99K</text>
<text x="144.4" y="42.3">300R</text>
<text x="189.1" y="44">NPN</text>
<text x="250.2" y="44.7">300R</text>
<text x="260.3" y="46.3">R31</text>
<text x="160.6" y="48">P181</text>
<text x="173.3" y="48.7">R32</text>
<text x="173.3" y="51.1">1K</text>
<text x="212.3" y="50.8">RELAY1</text>
<text x="260.3" y="48.7">30R</text>
<text x="59.8" y="55.7">U2</text>
<text x="76.2" y="59.7">R9</text>
<text x="203.2" y="59.7">R22</text>
<text x="261.7" y="57.8">Z1</text>
<text x="38.6" y="64.4">R3</text>
<text x="76.2" y="63.5">51R</text>
<text x="137.3" y="65.1">J2</text>
<text x="203.2" y="63.5">60R/10W</text>
<text x="261.7" y="60.2">3.6V</text>
<text x="38.6" y="68.2">300R</text>
<text x="57.4" y="69.8">A3120</text>
<text x="76.2" y="66.7">R29</text>
<text x="76.2" y="70.3">51R</text>
<text x="88" y="66.7">R17</text>
<text x="88" y="70.3">4.99K</text>
<text x="203.2" y="66.7">R23</text>
<text x="203.2" y="70.5">60R/10W</text>
<text x="215" y="71.9">E14</text>
<text x="229" y="71.9">E1</text>
<text x="243.2" y="71.9">E3</text>
<text x="215" y="74.3">560u/400V</text>
<text x="229" y="74.3">560u/400V</text>
<text x="243.2" y="74.3">560u/400V</text>
<text x="59.8" y="79.2">U3</text>
<text x="76.2" y="83.2">R10</text>
<text x="182" y="79.2">J5</text>
<text x="215" y="81.3">E12</text>
<text x="215" y="83.7">560u/400V</text>
<text x="229" y="81.3">E2</text>
<text x="229" y="83.7">560u/400V</text>
<text x="243.2" y="81.3">E4</text>
<text x="243.2" y="83.7">560u/400V</text>
<text x="38.6" y="87.9">R6</text>
<text x="76.2" y="87">51R</text>
<text x="170.3" y="86">D16</text>
<text x="170.3" y="88.4">DIODE</text>
<text x="182" y="88.6">HO</text>
<text x="38.6" y="91.6">300R</text>
<text x="57.4" y="93.3">A3120</text>
<text x="76.2" y="90.3">R28</text>
<text x="76.2" y="93.7">51R</text>
<text x="88" y="90.3">R18</text>
<text x="88" y="93.7">4.99K</text>
<text x="59.8" y="102.7">U4</text>
<text x="76.2" y="106.7">R20</text>
<text x="38.6" y="111.4">R2</text>
<text x="76.2" y="110.4">51R</text>
<text x="76.2" y="113.7">R31</text>
<text x="88" y="113.7">R23</text>
<text x="38.6" y="115.2">300R</text>
<text x="57.4" y="116.8">A3120</text>
<text x="76.2" y="117.3">51R</text>
<text x="88" y="117.3">4.99K</text>
<text x="207.9" y="123.9">K40T120</text>
<text x="236.1" y="121.5">K40T120</text>
<text x="264.3" y="121.5">K40T120</text>
<text x="59.8" y="126.2">U5</text>
<text x="76.2" y="130.1">R21</text>
<text x="38.6" y="134.9">R4</text>
<text x="76.2" y="134">51R</text>
<text x="76.2" y="137.3">R32</text>
<text x="88" y="137.3">R24</text>
<text x="139.7" y="137.9">MT3516A</text>
<text x="38.6" y="138.6">300R</text>
<text x="57.4" y="140.3">A3120</text>
<text x="76.2" y="140.7">51R</text>
<text x="88" y="140.7">4.99K</text>
<text x="59.8" y="149.7">U6</text>
<text x="207.9" y="147.3">K40T120</text>
<text x="236.1" y="147.3">K40T120</text>
<text x="264.3" y="147.3">K40T120</text>
<text x="76.2" y="153.7">R22</text>
<text x="38.6" y="158.3">R5</text>
<text x="76.2" y="157.4">51R</text>
<text x="76.2" y="160.7">R33</text>
<text x="88" y="160.7">R25</text>
<text x="38.6" y="162.2">300R</text>
<text x="57.4" y="163.8">A3120</text>
<text x="76.2" y="164.3">51R</text>
<text x="88" y="164.3">4.99K</text>
<text x="139.7" y="166.1">MT3516A</text>
<text x="219.6" y="187.3">V1.0</text>
<text x="222" y="189.6">2</text>
<text x="254.9" y="187.3">http://liheming.jimdo.com</text>
</g>
</svg>
